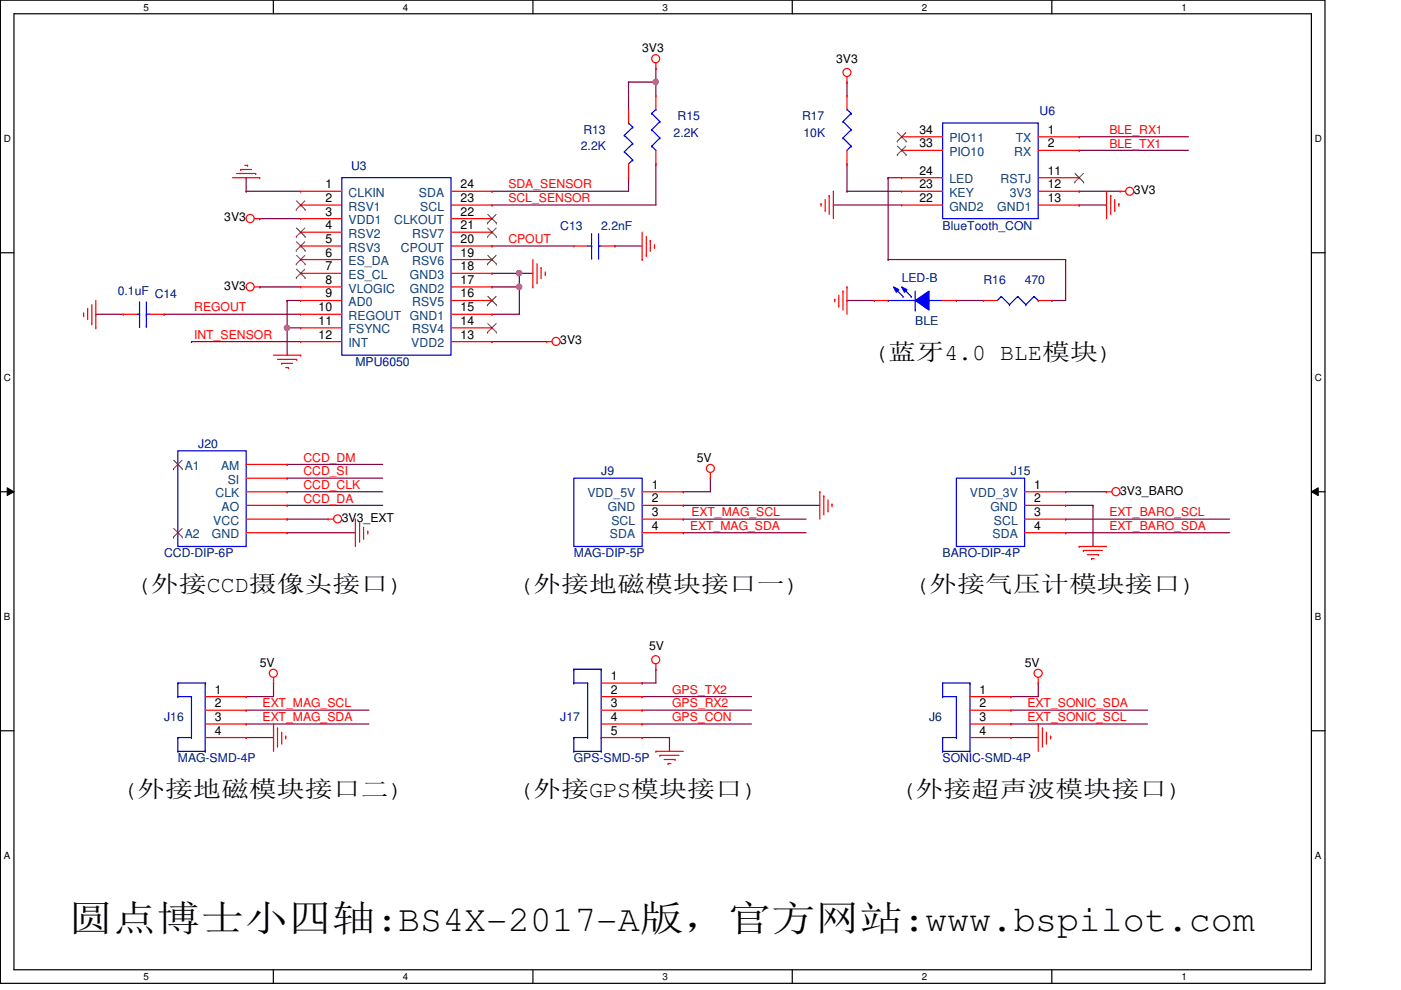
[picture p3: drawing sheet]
<svg xmlns="http://www.w3.org/2000/svg" width="297mm" height="210mm" viewBox="0 0 297 210" stroke-linecap="round" stroke-linejoin="round" font-family="sans-serif">
<path d="M.1 0h280.8v208.5h-280.8zM3 2.9h275v202.7h-275z" fill="none" stroke="#000" stroke-width=".25"/>
<g fill="#fff">
<path d="M30.4 .3h1.2v2.4h-1.2z"/>
<path d="M30.4 205.9h1.2v2.3h-1.2z"/>
</g>
<path d="M58 0v2.9M58 205.6v2.9" fill="none" stroke="#000" stroke-width=".25"/>
<g fill="#fff">
<path d="M85.4 .3h1.2v2.4h-1.2z"/>
<path d="M85.4 205.9h1.2v2.3h-1.2z"/>
</g>
<path d="M113 0v2.9M113 205.6v2.9" fill="none" stroke="#000" stroke-width=".25"/>
<g fill="#fff">
<path d="M140.5 .3h1.1v2.4h-1.1z"/>
<path d="M140.5 205.9h1.1v2.3h-1.1z"/>
</g>
<path d="M168 0v2.9M168 205.6v2.9" fill="none" stroke="#000" stroke-width=".25"/>
<g fill="#fff">
<path d="M195.4 .3h1.2v2.4h-1.2z"/>
<path d="M195.4 205.9h1.2v2.3h-1.2z"/>
</g>
<path d="M223 0v2.9M223 205.6v2.9" fill="none" stroke="#000" stroke-width=".25"/>
<g fill="#fff">
<path d="M250.5 .3h1.1v2.4h-1.1z"/>
<path d="M250.5 205.9h1.1v2.3h-1.1z"/>
<path d="M.8 28.2h1.5v2.4h-1.5z"/>
<path d="M278.8 28.2h1.4v2.4h-1.4z"/>
<path d="M.8 78.9h1.5v2.3h-1.5z"/>
<path d="M278.8 78.9h1.4v2.3h-1.4z"/>
</g>
<path d="M.1 53.6h2.9M278 53.6h2.9" fill="none" stroke="#000" stroke-width=".25"/>
<g fill="#fff">
<path d="M.8 129.6h1.4v2.3h-1.4z"/>
<path d="M278.8 129.6h1.3v2.3h-1.3z"/>
</g>
<path d="M.1 104.3h2.9M278 104.3h2.9" fill="none" stroke="#000" stroke-width=".25"/>
<path d="M1.5 103.4l1.5 .9-1.5 .8zM278 104.3l1.5-.9v1.7z" fill="#000"/>
<path d="M1.5 103.4l1.5 .9-1.5 .8zM278 104.3l1.5-.9v1.7z" fill="none" stroke="#000" stroke-width=".21"/>
<g fill="#fff">
<path d="M.8 180.3h1.4v2.3h-1.4z"/>
<path d="M278.8 180.3h1.3v2.3h-1.3z"/>
</g>
<path d="M.1 154.9h2.9M278 154.9h2.9" fill="none" stroke="#000" stroke-width=".25"/>
<g fill="none" stroke="#800040" stroke-width=".25">
<path d="M139.1 17.4h.1M139.1 17.4v2.9M144.9 104.3h.1M150.6 101.4h.1M150.6 101.4v2.9h-5.7M52.2 156.4h.1M52.2 147.7h.1M52.2 150.6h.1M52.2 156.4h5.8M52.2 150.6h26M58 144.8h.1M58 144.8v2.9h-5.8"/>
<path d="M214.3 156.4h.1M214.3 147.7h.1M214.3 156.4h5.8M220.1 144.8h.1M220.1 144.8v2.9h-5.8"/>
</g>
<circle cx="139" cy="17.4" r=".56" fill="#f0f"/>
<circle cx="139" cy="17.4" r=".56" fill="none" stroke="#f0f" stroke-width=".25"/>
<g fill="none" stroke="#800040" stroke-width=".25">
<path d="M133.3 17.4h.1M133.3 17.4v5.8M139.1 14.5h.1M139.1 14.5v2.9h-5.8M133.3 37.7h.1M133.3 37.7v2.9M139.1 34.8h.1M139.1 34.8v8.7M228.8 31.9h.1M228.8 29h.1M228.8 31.9h23.2M228.8 29h23.2"/>
<path d="M104.3 52.2h.1M104.3 52.2h17.4M130.4 52.2h.1M130.4 52.2h5.7M176.7 43.5h.1M176.7 43.5h14.5M228.8 40.6h.1M228.8 43.5h.1M228.8 40.6h8.7M228.8 43.5h5.8M20.3 66.6h.1M20.3 66.6h5.8"/>
<path d="M34.8 66.6h.1M34.8 66.6h29M55.1 60.8h.1M55.1 60.8h8.7M60.9 63.7h.1M60.9 69.5h.1M60.9 63.7h2.9M60.9 69.5h2.9M60.9 69.5v5.8M104.3 72.4h.1M104.3 72.4h11.6M60.9 98.5h.1"/>
<path d="M60.9 98.5h20.2M60.9 112.9h.1M60.9 110.1h.1M60.9 107.1h.1M60.9 101.4h.1M60.9 104.3h.1M60.9 104.3h20.2M60.9 110.1h8.7M60.9 112.9h14.4M60.9 107.1h20.2M60.9 101.4h20.2M225.9 104.3h.1"/>
<path d="M225.9 110.1h.1M225.9 112.9h.1M225.9 107.1h.1M225.9 104.3h8.7M225.9 110.1h34.8M225.9 112.9h34.8M225.9 107.1h5.8M231.7 107.1h.1M231.7 107.1v8.8M136.1 144.8h.1M136.1 147.7h.1M136.1 150.6h.1"/>
<path d="M136.1 153.5h.1M136.1 156.4h.1M136.1 153.5h23.2M136.1 150.6h23.2M136.1 147.7h23.2M136.1 156.4h5.8M139.1 141.9h.1M139.1 141.9v2.9h-3M141.9 156.4h.1M141.9 156.4v2.9M214.3 153.5h.1M214.3 150.6h.1"/>
<path d="M214.3 153.5h29M214.3 150.6h29"/>
</g>
<circle cx="60.9" cy="69.5" r=".56" fill="#f0f"/>
<circle cx="60.9" cy="69.5" r=".56" fill="none" stroke="#f0f" stroke-width=".25"/>
<path d="M52.2 37.7h.1M52.2 37.7v2.9M52.2 40.6h.1M52.2 40.6h11.6M55.1 46.4h.1M55.1 46.4h8.7M104.3 60.8h.1M104.3 60.8h5.8" fill="none" stroke="#800040" stroke-width=".25"/>
<circle cx="110.1" cy="60.8" r=".56" fill="#f0f"/>
<circle cx="110.1" cy="60.8" r=".56" fill="none" stroke="#f0f" stroke-width=".25"/>
<g fill="none" stroke="#800040" stroke-width=".25">
<path d="M104.3 40.6h.1M104.3 43.5h.1M104.3 58h.1M104.3 58h8.7M104.3 40.6h29M104.3 43.5h34.8M110.1 58h.1M40.6 72.4h.1M40.6 72.4h23.2M60.9 63.7h.1M60.9 63.7v5.8M104.3 66.6h.1"/>
<path d="M110.1 60.8h.1M110.1 60.8v5.8h-5.8"/>
</g>
<circle cx="110.1" cy="57.9" r=".56" fill="#f0f"/>
<circle cx="110.1" cy="57.9" r=".56" fill="none" stroke="#f0f" stroke-width=".25"/>
<g fill="none" stroke="#800040" stroke-width=".25">
<path d="M179.6 17.4h.1M179.6 17.4v2.9M179.6 34.8h.1M179.6 34.8v5.8M188.3 37.7h.1M188.3 37.7h2.9M188.3 37.7v17.3M110.1 58h.1M110.1 58v2.8M179.6 40.6h.1M179.6 40.6h11.6M188.3 55h.1"/>
<path d="M188.3 55h37.6M225.9 55h.1M225.9 55v8.7h-2.9M179.6 63.7h.1M179.6 63.7h5.8M202.8 63.7h.1M202.8 63.7h5.7M223 63.7h.1M144.9 107.1h.1M144.9 112.9h.1M144.9 110.1h.1M144.9 107.1h28.9"/>
<path d="M144.9 112.9h26M144.9 110.1h26M52.2 153.5h.1M52.2 153.5h26"/>
</g>
<g fill="none" stroke="#f00" stroke-width=".25">
<path d="M139.1 14.5h.1M139.1 13.3v1.2M179.6 17.4h.1M179.6 16.3v1.1M49.3 37.7h5.8M50.2 36.8h4M51 35.9h.1M51 35.9h2.3M51.9 35.1h.6M52.5 35.1h.1M54.2 36.8h.1M55.1 37.7h.1"/>
<path d="M133.3 37.7h.1M133.3 23.2h.1M133.3 23.2v2.9M133.3 34.8v2.9M53.9 46.4h1.2M55.1 46.4h.1M113 55v5.8M113.9 59.9h.1M113.9 55.9v4M114.7 56.8h.1M114.7 56.8v2.3M115.6 58.2h.1"/>
<path d="M115.6 57.7v.5M136.1 55h.1M136.1 49.2v5.8M137 54.2h.1M137 50.1v4.1M137.9 51h.1M137.9 51v2.3M138.8 52.5h.1M138.8 51.9v.6M174.1 43.2h.1M174.1 43.2v.5M175 44.6h.1"/>
<path d="M175 42.3v2.3M175.8 41.4h.1M175.8 41.4v4.1M176.7 40.6h.1M176.7 40.6v5.8M234.6 40.6h.1M234.6 40.6v5.8M235.5 41.4h.1M235.5 41.4v4.1M236.3 44.6h.1M236.3 42.3v2.3M237.2 43.2h.1"/>
<path d="M237.2 43.2v.5M237.5 40.6h.1M237.5 40.6h1.2M17.7 66.9h.1M17.7 66.3v.6M18.6 65.4h.1M18.6 65.4v2.4M19.5 68.7h.1M19.5 64.6v4.1M20.3 69.5h.1M20.3 63.7v5.8M53.9 60.8h1.2"/>
<path d="M55.1 60.8h.1M58 75.3h5.8M58.8 76.2h4.1M59.7 77h.1M59.7 77h2.3M60.6 77.9h.6M61.2 77.9h.1M62.9 76.2h.1M63.8 75.3h.1M113 60.8h.1M115.9 72.4h.1M115.9 72.4h1.1"/>
<path d="M177 63.5h.1M177 63.5v.5M177.8 64.9h.1M177.8 62.6v2.3M178.7 61.7h.1M178.7 61.7v4M179.6 60.8h.1M179.6 60.8v5.8M69.6 110.1h.1M69.6 110.1h1.1M75.3 110.1h.1M75.3 110.1v5.8"/>
<path d="M76.2 110.9h.1M76.2 110.9v4.1M77.1 114.1h.1M77.1 111.8v2.3M78 112.6h.1M78 112.6v.6M150.6 101.4h.1M150.6 100.2v1.2M173.8 104.3h.1M173.8 104.3v5.8M174.7 105.2h.1M174.7 105.2v4"/>
<path d="M175.6 108.3h.1M175.6 106v2.3M176.4 106.9h.1M176.4 106.9v.5M217.3 104.3h8.6M217.3 110.1h8.6M217.3 107.1h8.6M217.3 112.9h8.6M225.9 104.3h.1M225.9 107.1h.1M225.9 110.1h.1M225.9 112.9h.1"/>
<path d="M228.8 115.9h.1M228.8 115.9h5.8M229.7 116.7h.1M229.7 116.7h4M230.5 117.6h2.4M231.4 118.4h.1M231.4 118.4h.6M232.9 117.6h.1M234.6 104.3h.1M234.6 104.3h1.2M58 153.5h.1M58 144.8h.1"/>
<path d="M58 143.6v1.2M58 153.5v5.8M58.8 154.3h.1M58.8 154.3v4.1M59.7 157.6h.1M59.7 155.2v2.4M60.6 156.1h.1M60.6 156.1v.6M139.1 141.9h.1M139.1 159.3h.1M139.1 140.8v1.1M139.1 159.3h5.8"/>
<path d="M220.1 153.5h.1M220.1 144.8h.1M220.1 143.6v1.2M220.1 153.5v5.8M221 154.3h.1M221 154.3v4.1M221.9 157.6h.1M221.9 155.2v2.4M222.8 156.1h.1M222.8 156.1v.6M139.9 160.1h.1M139.9 160.1h4.1"/>
<path d="M140.8 161h2.3M141.6 161.9h.1M141.6 161.9h.6M143.1 161h.1"/>
<circle cx="139" cy="12.4" r=".85"/>
<circle cx="179.6" cy="15.4" r=".85"/>
<circle cx="53" cy="46.3" r=".86"/>
<circle cx="239.5" cy="40.6" r=".85"/>
<circle cx="53" cy="60.8" r=".86"/>
<circle cx="117.9" cy="72.4" r=".85"/>
<circle cx="150.6" cy="99.3" r=".85"/>
<circle cx="71.6" cy="110" r=".85"/>
<circle cx="236.6" cy="104.2" r=".86"/>
<circle cx="139" cy="139.9" r=".85"/>
<circle cx="57.9" cy="142.7" r=".85"/>
<circle cx="220.1" cy="142.8" r=".86"/>
</g>
<g fill="none" stroke="#00f" stroke-width=".25">
<path d="M132.4 32.2h.1M132.4 28.7h.1M132.4 32.2l1.8 1.7M132.4 28.7l1.8 1.7M133.3 26.1h.1M133.3 26.1l.9 .9M134.2 33.9h.1M134.2 30.4h.1M134.2 27h.1M134.2 33.9l-.9 .9M134.2 30.4l-1.8 1.8M134.2 27l-1.8 1.7"/>
<path d="M188.3 63.7h.1M188.3 63.7h5.8M194.1 65.7h.1M194.1 61.7v4M197 63.7h.1M197 63.7h2.9M202.8 101.4h14.5v14.5h-14.5z"/>
</g>
<path d="M194.1 63.7l2.9-2v4z" fill-rule="evenodd" fill="#00f"/>
<path d="M194.1 63.7l2.9-2v4z" fill="none" stroke="#00f" stroke-width=".25"/>
<path d="M189.4 60.8l1.2 .6-.6 .6z" fill-rule="evenodd" fill="#00f"/>
<path d="M189.4 60.8l1.2 .6-.6 .6z" fill="none" stroke="#00f" stroke-width=".25"/>
<path d="M191.2 60.8l1.1 .6-.5 .6z" fill-rule="evenodd" fill="#00f"/>
<g fill="none" stroke="#00f" stroke-width=".25">
<path d="M72.5 37.7h23.1v37.6h-23.1zM138.2 31h.1M138.2 27.5h.1M138.2 24h.1M138.2 31l.9 .9M138.2 27.5l1.7 1.8M138.2 24l1.7 1.8M139.1 23.2h.1M139.1 23.2l-.9 .8M139.9 29.3h.1M139.9 25.8h.1M139.9 29.3l-1.7 1.7"/>
<path d="M139.9 25.8l-1.7 1.7M178.7 29.3h.1M178.7 25.8h.1M178.7 29.3l1.8 1.7M178.7 25.8l1.8 1.7M179.6 23.2h.1M179.6 23.2l.9 .8M180.5 31h.1M180.5 27.5h.1M180.5 24h.1M180.5 31l-.9 .9M180.5 27.5l-1.8 1.8"/>
<path d="M180.5 24l-1.8 1.8M199.9 26.1h20.2v20.3h-20.2zM124.6 52.2h.8M125.4 54.7h.1M125.4 52.2h.1M125.4 49.5v5.2M126.9 52.2h.1M126.9 54.7h.1M126.9 52.2h.6M126.9 49.5v5.2M29 66.6h.6M29.6 66.6h.1"/>
<path d="M29.6 69.2h.1M29.6 64v5.2M31 69.2h.1M31 66.6h.1M31 66.6h.9M31 64v5.2M189.7 61.1l1.8 1.8M191.2 60.8l1.1 .6-.5 .6zM191.5 62.9h.1M191.5 61.1l1.7 1.8M193.2 62.9h.1M212.3 62.9h.1"/>
<path d="M212.3 62.9l-.8 .8M212.3 62.9l1.7 1.7M214 64.6h.1M215.8 62.9h.1M215.8 62.9l-1.8 1.7M215.8 62.9l1.7 1.7M217.5 64.6h.1M219.2 62.9h.1M219.2 62.9l-1.7 1.7M219.2 62.9l.9 .8M220.1 63.7h.1M37.7 95.6h14.5v20.3h-14.5z"/>
<path d="M121.7 101.4h14.4v14.5h-14.4zM37.7 159.3h.1M37.7 156.4h.1M37.7 147.7h.1M37.7 144.8h.1M37.7 144.8h5.8M37.7 159.3h5.8M37.7 144.8v2.9M37.7 156.4v2.9M37.7 156.4h2.9M37.7 147.7h2.9M40.6 156.4h.1"/>
<path d="M40.6 147.7h.1M40.6 147.7v8.7M43.5 144.8h.1M43.5 159.3h.1M43.5 144.8v14.5M121.7 159.3h.1M121.7 156.4h.1M121.7 144.8h.1M121.7 141.9h.1M121.7 144.8h2.9M121.7 159.3h5.8M121.7 156.4h2.9"/>
<path d="M121.7 141.9h5.8M121.7 141.9v2.9M121.7 156.4v2.9M124.6 156.4h.1M124.6 144.8h.1M124.6 144.8v11.6M127.5 141.9h.1M127.5 156.4h.1M127.5 159.3h.1M127.5 141.9v17.4M199.9 159.3h.1M199.9 156.4h.1"/>
<path d="M199.9 147.7h.1M199.9 144.8h.1M199.9 144.8h5.8M199.9 159.3h5.8M199.9 156.4h2.9M199.9 147.7h2.9M199.9 144.8v2.9M199.9 156.4v2.9M202.8 156.4h.1M202.8 147.7h.1M202.8 147.7v8.7M205.7 144.8h.1"/>
<path d="M205.7 159.3h.1M205.7 144.8v14.5"/>
</g>
<g fill="none" stroke="#f00" stroke-width=".25">
<path d="M139.1 34.8h.1M139.1 20.3h.1M139.1 20.3v2.9M139.1 31.9v2.9M179.6 34.8h.1M179.6 20.3h.1M179.6 20.3v2.9M179.6 31.9v2.9M191.2 29h.1M191.2 31.9h.1M191.2 37.7h.1M191.2 29h8.7"/>
<path d="M191.2 31.9h8.7M191.2 37.7h8.7M220.1 29h8.7M220.1 31.9h8.7M220.1 37.7h8.7M228.8 29h.1M228.8 31.9h.1M228.8 37.7h.1M63.8 40.6h.1M63.8 43.5h.1M63.8 46.4h.1M63.8 49.2h.1"/>
<path d="M63.8 52.2h.1M63.8 55h.1M63.8 58h.1M63.8 40.6h8.7M63.8 43.5h8.7M63.8 58h8.7M63.8 55h8.7M63.8 52.2h8.7M63.8 49.2h8.7M63.8 46.4h8.7M95.6 40.6h8.7M95.6 43.5h8.7"/>
<path d="M95.6 58h8.7M95.6 55h8.7M95.6 52.2h8.7M95.6 49.2h8.7M95.6 46.4h8.7M104.3 58h.1M104.3 55h.1M104.3 52.2h.1M104.3 49.2h.1M104.3 46.4h.1M104.3 43.5h.1M104.3 40.6h.1"/>
<path d="M121.7 52.2h.1M121.7 52.2h2.9M127.5 52.2h2.9M130.4 52.2h.1M191.2 43.5h.1M191.2 40.6h.1M191.2 40.6h8.7M191.2 43.5h8.7M220.1 40.6h8.7M220.1 43.5h8.7M228.8 40.6h.1M228.8 43.5h.1"/>
<path d="M26.1 66.6h.1M26.1 66.6h2.9M31.9 66.6h2.9M34.8 66.6h.1M63.8 60.8h.1M63.8 63.7h.1M63.8 66.6h.1M63.8 69.5h.1M63.8 72.4h.1M63.8 63.7h8.7M63.8 72.4h8.7M63.8 69.5h8.7"/>
<path d="M63.8 66.6h8.7M63.8 60.8h8.7M95.6 63.7h8.7M95.6 72.4h8.7M95.6 69.5h8.7M95.6 66.6h8.7M95.6 60.8h8.7M104.3 72.4h.1M104.3 69.5h.1M104.3 66.6h.1M104.3 63.7h.1M104.3 60.8h.1"/>
<path d="M185.4 63.7h.1M185.4 63.7h2.9M199.9 63.7h2.9M202.8 63.7h.1M208.5 63.7h.1M208.5 63.7h3M220.1 63.7h2.9M223 63.7h.1M37.7 98.5h.1M52.2 98.5h8.7M60.9 98.5h.1M37.7 112.9h.1"/>
<path d="M52.2 104.3h8.7M52.2 107.1h8.7M52.2 110.1h8.7M52.2 112.9h8.7M52.2 101.4h8.7M60.9 101.4h.1M60.9 104.3h.1M60.9 107.1h.1M60.9 110.1h.1M60.9 112.9h.1M136.1 104.3h8.8M136.1 107.1h8.8"/>
<path d="M136.1 110.1h8.8M136.1 112.9h8.8M144.9 104.3h.1M144.9 107.1h.1M144.9 110.1h.1M144.9 112.9h.1M43.5 147.7h8.7M43.5 150.6h8.7M43.5 153.5h8.7M43.5 156.4h8.7M52.2 147.7h.1M52.2 150.6h.1"/>
<path d="M52.2 153.5h.1M52.2 156.4h.1M127.5 147.7h8.6M127.5 150.6h8.6M127.5 153.5h8.6M127.5 156.4h8.6M127.5 144.8h8.6M136.1 144.8h.1M136.1 147.7h.1M136.1 150.6h.1M136.1 153.5h.1M136.1 156.4h.1"/>
<path d="M205.7 147.7h8.6M205.7 150.6h8.6M205.7 153.5h8.6M205.7 156.4h8.6M214.3 147.7h.1M214.3 150.6h.1M214.3 153.5h.1M214.3 156.4h.1"/>
</g>
<g fill="none" stroke="#804000" stroke-width=".21">
<path d="M190.2 29.9h.1M190.2 32.8h.1M190.3 28.1l1.8 1.8M190.3 31l1.8 1.8M192.1 28.1l-1.9 1.8M192.1 31l-1.9 1.8M192.1 29.9h.1M192.1 32.8h.1M227.9 38.6h.1M227.9 36.8l1.8 1.8M229.7 36.8l-1.8 1.8M229.7 38.6h.1"/>
<path d="M62.8 44.4h.1M62.8 50.2h.1M62.8 53.1h.1M62.8 56h.1M62.8 58.9h.1M62.9 42.6l1.8 1.8M62.9 48.3l1.8 1.9M62.9 51.3l1.8 1.8M62.9 54.1l1.8 1.9M62.9 57.1l1.8 1.8M64.6 42.6l-1.8 1.8M64.6 48.3l-1.8 1.9"/>
<path d="M64.6 51.3l-1.8 1.8M64.6 54.1l-1.8 1.9M64.6 57.1l-1.8 1.8M64.7 44.4h.1M64.7 50.2h.1M64.7 53.1h.1M64.7 56h.1M64.7 58.9h.1M103.4 56h.1M103.4 50.2h.1M103.4 47.3h.1M103.4 54.1l1.8 1.9"/>
<path d="M103.4 48.3l1.8 1.9M103.4 45.5l1.8 1.8M105.2 54.1l-1.8 1.9M105.2 48.3l-1.8 1.9M105.2 45.5l-1.8 1.8M105.2 56h.1M105.2 50.2h.1M105.2 47.3h.1M103.4 70.4h.1M103.4 64.6h.1M103.4 68.6l1.8 1.8M103.4 62.8l1.8 1.8"/>
<path d="M105.2 68.6l-1.8 1.8M105.2 62.8l-1.8 1.8M105.2 70.4h.1M105.2 64.6h.1M36.8 99.4h.1M36.8 97.6l1.8 1.8M38.6 97.6l-1.8 1.8M38.6 99.4h.1M36.8 113.9h.1M36.8 112.1l1.8 1.8M38.6 112.1l-1.8 1.8M38.6 113.9h.1"/>
</g>
<circle cx="139" cy="17.4" r=".56" fill="#f0f"/>
<circle cx="139" cy="17.4" r=".56" fill="none" stroke="#f0f" stroke-width=".25"/>
<circle cx="60.9" cy="69.5" r=".56" fill="#f0f"/>
<circle cx="60.9" cy="69.5" r=".56" fill="none" stroke="#f0f" stroke-width=".25"/>
<circle cx="110.1" cy="60.8" r=".56" fill="#f0f"/>
<circle cx="110.1" cy="60.8" r=".56" fill="none" stroke="#f0f" stroke-width=".25"/>
<circle cx="110.1" cy="57.9" r=".56" fill="#f0f"/>
<circle cx="110.1" cy="57.9" r=".56" fill="none" stroke="#f0f" stroke-width=".25"/>
<text font-size="7.8" x="14.6" y="197.3">圆圆圆圆圆圆圆:BS4X-2017-A版，官官官官:www.bspilot.com</text>
<g font-size="4.9">
<text x="185.4" y="76.3">(蓝蓝4.0 BLE无无)</text>
<text x="29" y="125.5">(外无CCD摄摄摄无无)</text>
<text x="110.1" y="125.5">(外无外外无无无无外)</text>
<text x="194.1" y="125.5">(外无外外外无无无无)</text>
<text x="26.1" y="169">(外无外外无无无无外)</text>
<text x="110.1" y="169">(外无GPS无无无无)</text>
<text x="191.2" y="169">(外无外外外无无无无)</text>
</g>
<g font-size="2.6">
<text x="136.1" y="11">3V3</text>
<text x="177.3" y="13.4">3V3</text>
<text x="194.9" y="28.4">34</text>
<text x="222.2" y="28.4">1</text>
<text x="194.9" y="31.2">33</text>
<text x="222.2" y="31.2">2</text>
<text x="69" y="39.9">1</text>
<text x="97.7" y="39.9">24</text>
<text x="194.9" y="39.9">23</text>
<text x="194.9" y="37">24</text>
<text x="222.2" y="39.9">12</text>
<text x="222.2" y="37">11</text>
<text x="240.4" y="41.1">3V3</text>
<text x="47.5" y="46.9">3V3</text>
<text x="69" y="42.8">2</text>
<text x="69" y="45.7">3</text>
<text x="97.7" y="45.7">22</text>
<text x="97.7" y="42.8">23</text>
<text x="194.9" y="42.8">22</text>
<text x="222.2" y="42.8">13</text>
<text x="69" y="48.6">4</text>
<text x="69" y="51.5">5</text>
<text x="97.7" y="51.5">20</text>
<text x="97.7" y="48.6">21</text>
<text x="69" y="54.4">6</text>
<text x="69" y="57.3">7</text>
<text x="97.7" y="57.3">18</text>
<text x="97.7" y="54.4">19</text>
<text x="47.5" y="61.4">3V3</text>
<text x="67.6" y="66">10</text>
<text x="69" y="60.2">8</text>
<text x="69" y="63.1">9</text>
<text x="97.7" y="66">15</text>
<text x="97.7" y="63.1">16</text>
<text x="97.7" y="60.2">17</text>
<text x="67.6" y="68.9">11</text>
<text x="67.6" y="71.8">12</text>
<text x="97.7" y="71.8">13</text>
<text x="97.7" y="68.9">14</text>
<text x="118.8" y="73">3V3</text>
<text x="147.7" y="97.9">5V</text>
<text x="138.2" y="103.6">1</text>
<text x="138.2" y="106.5">2</text>
<text x="219.3" y="103.6">1</text>
<text x="219.3" y="106.5">2</text>
<text x="237.5" y="104.9">3V3_BARO</text>
<text x="72.5" y="110.7">3V3_EXT</text>
<text x="138.2" y="109.4">3</text>
<text x="138.2" y="112.3">4</text>
<text x="219.3" y="109.4">3</text>
<text x="219.3" y="112.3">4</text>
<text x="137.6" y="137.9">5V</text>
<text x="55.1" y="141.4">5V</text>
<text x="217.3" y="141.4">5V</text>
<text x="45.5" y="147.1">1</text>
<text x="45.5" y="149.9">2</text>
<text x="129.5" y="144.2">1</text>
<text x="129.5" y="147.1">2</text>
<text x="129.5" y="149.9">3</text>
<text x="207.7" y="147.1">1</text>
<text x="207.7" y="149.9">2</text>
<text x="45.5" y="152.9">3</text>
<text x="45.5" y="155.7">4</text>
<text x="129.5" y="152.9">4</text>
<text x="129.5" y="155.7">5</text>
<text x="207.7" y="152.9">3</text>
<text x="207.7" y="155.7">4</text>
</g>
<g font-size="2.6" fill="#000080">
<text x="123.7" y="28.4">R13</text>
<text x="142.8" y="29">2.2K</text>
<text x="143.7" y="25.5">R15</text>
<text x="170" y="25.5">R17</text>
<text x="170.3" y="29">10K</text>
<text x="220.4" y="24.3">U6</text>
<text x="74.5" y="35.9">U3</text>
<text x="123.1" y="31.9">2.2K</text>
<text x="118.8" y="48.7">C13</text>
<text x="127.5" y="48.7">2.2nF</text>
<text x="199.9" y="48.7">BlueTooth_CON</text>
<text x="191.2" y="59.7">LED-B</text>
<text x="25" y="62.6">0.1uF C14</text>
<text x="208.5" y="60.3">R16</text>
<text x="217.3" y="60.3">470</text>
<text x="194.1" y="69">BLE</text>
<text x="75.4" y="77.6">MPU6050</text>
<text x="42" y="95">J20</text>
<text x="127.5" y="100.8">J9</text>
<text x="214.3" y="100.8">J15</text>
<text x="34.8" y="118.2">CCD-DIP-6P</text>
<text x="121.7" y="118.2">MAG-DIP-5P</text>
<text x="199.9" y="118.2">BARO-DIP-4P</text>
<text x="34.8" y="152.9">J16</text>
<text x="118.8" y="152.9">J17</text>
<text x="197" y="152.9">J6</text>
<text x="37.7" y="161.6">MAG-SMD-4P</text>
<text x="121.7" y="161.6">GPS-SMD-5P</text>
<text x="199.9" y="161.6">SONIC-SMD-4P</text>
</g>
<g font-size="2.6" fill="#f00">
<text x="235.2" y="28.4">BLE_RX1</text>
<text x="235.2" y="31.3">BLE_TX1</text>
<text x="107.8" y="40">SDA_SENSOR</text>
<text x="107.8" y="42.9">SCL_SENSOR</text>
<text x="107.8" y="51.6">CPOUT</text>
<text x="41.2" y="66">REGOUT</text>
<text x="41.2" y="71.8">INT_SENSOR</text>
<text x="64.3" y="97.9">CCD_DM</text>
<text x="64.3" y="100.8">CCD_SI</text>
<text x="64.3" y="106.6">CCD_DA</text>
<text x="64.3" y="103.7">CCD_CLK</text>
<text x="146.3" y="112.4">EXT_MAG_SDA</text>
<text x="146.6" y="109.5">EXT_MAG_SCL</text>
<text x="235.2" y="109.5">EXT_BARO_SCL</text>
<text x="235.2" y="112.4">EXT_BARO_SDA</text>
<text x="55.7" y="150">EXT_MAG_SCL</text>
<text x="142.5" y="147.1">GPS_TX2</text>
<text x="142.5" y="150">GPS_RX2</text>
<text x="217.8" y="150">EXT_SONIC_SDA</text>
<text x="55.7" y="152.9">EXT_MAG_SDA</text>
<text x="142.5" y="152.9">GPS_CON</text>
<text x="217.8" y="152.9">EXT_SONIC_SCL</text>
</g>
<g font-size="2.6" fill="#004080">
<text x="201.3" y="30.2">PIO11</text>
<text x="201.3" y="33.1">PIO10</text>
<text x="215.1" y="33.1">RX</text>
<text x="215.3" y="30.2">TX</text>
<text x="73.9" y="41.7">CLKIN</text>
<text x="88.8" y="41.7">SDA</text>
<text x="201.3" y="41.7">KEY</text>
<text x="201.3" y="38.9">LED</text>
<text x="212.1" y="38.9">RSTJ</text>
<text x="214.1" y="41.7">3V3</text>
<text x="73.9" y="44.7">RSV1</text>
<text x="73.9" y="47.5">VDD1</text>
<text x="83.6" y="47.5">CLKOUT</text>
<text x="89.1" y="44.7">SCL</text>
<text x="201.3" y="44.7">GND2</text>
<text x="211.4" y="44.7">GND1</text>
<text x="73.9" y="50.4">RSV2</text>
<text x="73.9" y="53.3">RSV3</text>
<text x="85" y="53.3">CPOUT</text>
<text x="87.4" y="50.4">RSV7</text>
<text x="73.9" y="56.2">ES_DA</text>
<text x="73.9" y="59.1">ES_CL</text>
<text x="86.9" y="59.1">GND3</text>
<text x="87.4" y="56.2">RSV6</text>
<text x="73.9" y="62">VLOGIC</text>
<text x="73.9" y="64.9">AD0</text>
<text x="86.9" y="62">GND2</text>
<text x="87.4" y="64.9">RSV5</text>
<text x="73.9" y="67.8">REGOUT GND1</text>
<text x="73.9" y="70.7">FSYNC</text>
<text x="87.4" y="70.7">RSV4</text>
<text x="73.9" y="73.6">INT</text>
<text x="87.2" y="73.6">VDD2</text>
<text x="39.2" y="99.7">A1</text>
<text x="46.9" y="99.7">AM</text>
<text x="45.7" y="105.5">CLK</text>
<text x="48.3" y="102.6">SI</text>
<text x="124.5" y="105.5">VDD_5V</text>
<text x="205.7" y="105.5">VDD_3V</text>
<text x="45.2" y="111.3">VCC</text>
<text x="47" y="108.3">AO</text>
<text x="128.9" y="108.3">GND</text>
<text x="129.6" y="111.3">SCL</text>
<text x="210" y="108.3">GND</text>
<text x="210.7" y="111.3">SCL</text>
<text x="39.2" y="114.1">A2</text>
<text x="44.9" y="114.1">GND</text>
<text x="129.3" y="114.1">SDA</text>
<text x="210.4" y="114.1">SDA</text>
</g>
<g font-size="2.1">
<text x="30.4" y="2.2">5</text>
<text x="85.4" y="2.2">4</text>
<text x="140.5" y="2.2">3</text>
<text x="195.4" y="2.2">2</text>
<text x="250.5" y="2.2">1</text>
<text x=".8" y="30.1">D</text>
<text x="278.8" y="30.1">D</text>
<text x=".8" y="80.8">C</text>
<text x="278.8" y="80.8">C</text>
<text x=".8" y="131.5">B</text>
<text x="278.8" y="131.5">B</text>
<text x=".8" y="182.2">A</text>
<text x="278.8" y="182.2">A</text>
<text x="30.4" y="207.8">5</text>
<text x="85.4" y="207.8">4</text>
<text x="140.5" y="207.8">3</text>
<text x="195.4" y="207.8">2</text>
<text x="250.5" y="207.8">1</text>
</g>
</svg>
